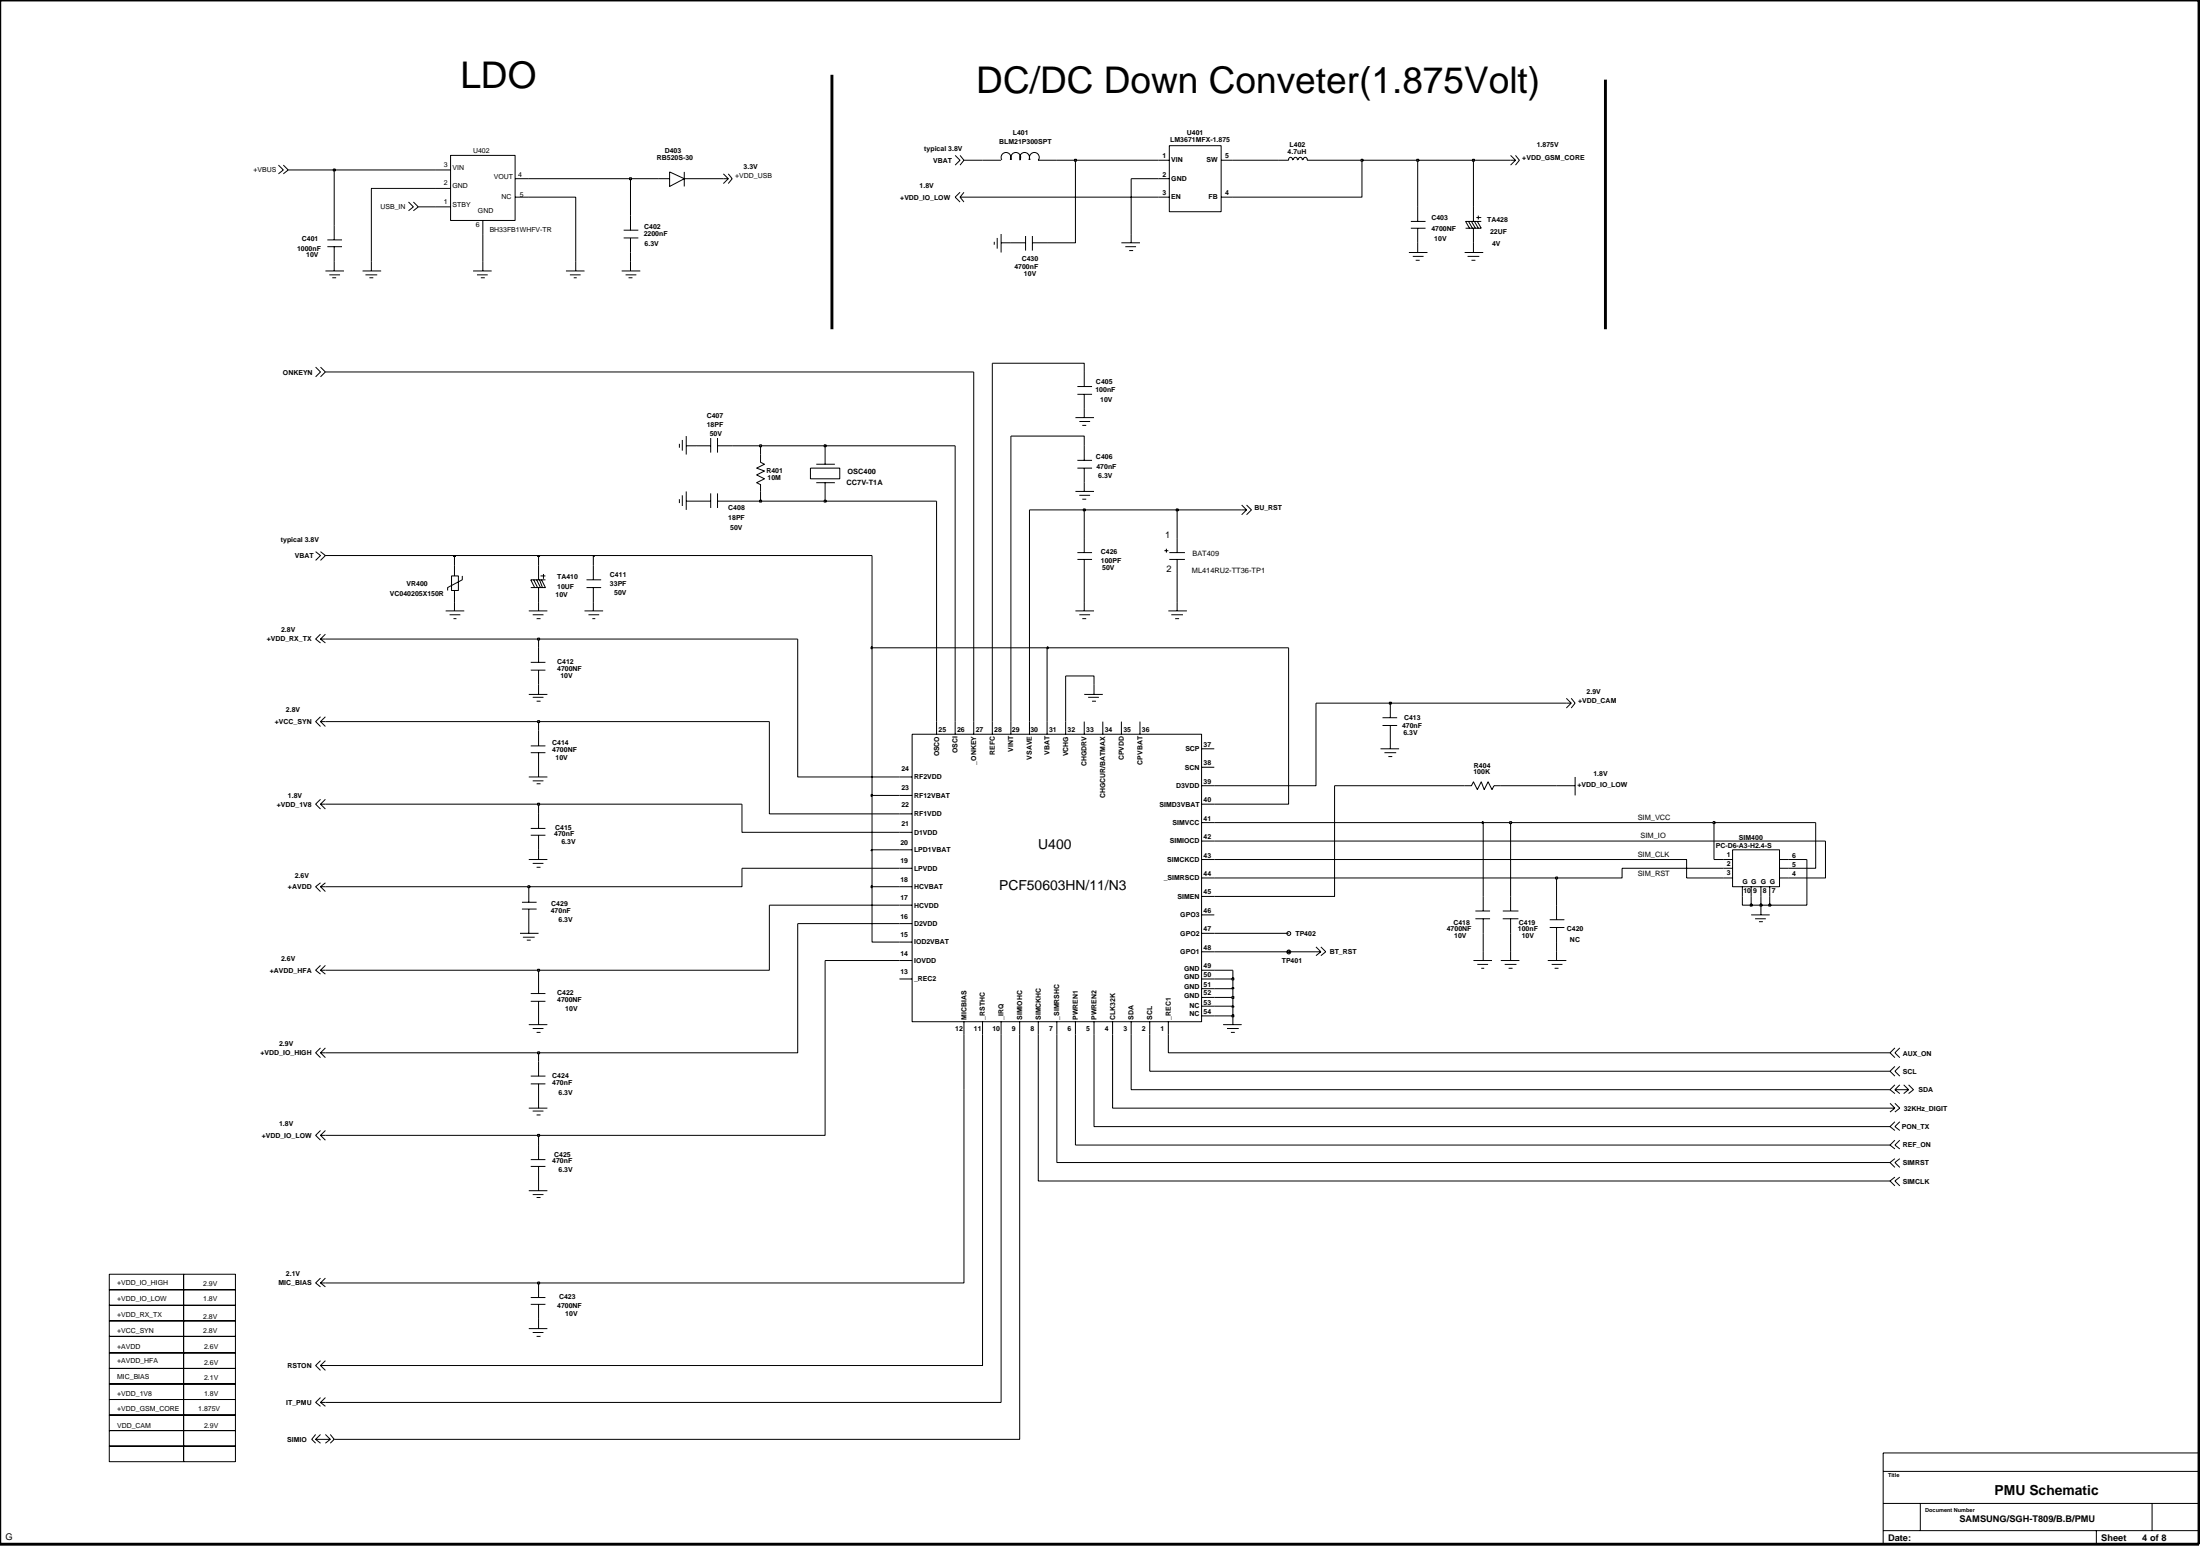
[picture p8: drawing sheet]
<svg xmlns="http://www.w3.org/2000/svg" width="192mm" height="135mm" viewBox="0 0 192 135" stroke-linecap="round" stroke-linejoin="round" font-family="sans-serif">
<g fill="none" stroke="#000" stroke-width=".09">
<path d="M24.2 14.4l.5 .4-.5 .3M24.7 14.4l.4 .4-.4 .3M29.1 19.6v1.3M35.6 17.6l.4 .4-.4 .3M36 17.6l.4 .4-.4 .3M37.9 18h1.3M37.9 16.4h1.3M37.9 14.8h1.3M39.2 13.5h5.6v5.7h-5.6zM42 19.2v1.2M44.8 17.2h1.2M44.8 15.6h1.2"/>
<path d="M54.9 18.8v1.2M57.4 15.6h.9M58.3 15l1.3 .6-1.3 .6zM59.6 15.6h1M59.6 15v1.2M63 15.1l.4 .5-.4 .4M63 15.6h.4M63.4 15.1l.3 .5-.3 .4M83.2 13.5l.4 .5-.4 .4M83.6 16.7l-.4 .5 .4 .4M83.6 17.2h.3M83.6 13.5l.3 .5-.3 .4"/>
<path d="M83.9 16.7l-.3 .5 .3 .4M85.5 14h1.7M87.2 13.9a.42 .42 0 0 1 .4-.6 .42 .42 0 0 1 .3 .6M88.1 13.9a.42 .42 0 0 1 .4-.6 .42 .42 0 0 1 .3 .7M88.8 13.9a.42 .42 0 0 1 .4-.6 .42 .42 0 0 1 .4 .6M89.7 13.9a.42 .42 0 0 1 .4-.6 .42 .42 0 0 1 .3 .7h1.6M100.9 17.2h.9M100.9 15.6h.9M100.9 14h.9M101.8 12.7h4.5v5.7h-4.5zM106.3 17.2h1M106.3 14h1"/>
<path d="M112.5 13.9v-.2h-.1h-.2v.2l-.9 .1M112.6 13.9l.1-.2h.1h.1v.2M113 13.9l.1-.2h.1h.1l.1 .2M113.5 13.9v-.2h.1h.2v.2M113.8 14h.8M122.8 19.9h1.3M122.8 19.3h1.3M123.4 18v1.3M123.4 19.9v2.1M127.9 19.3l.3 .6M128.1 19.3l.3 .6M128.3 18v1.3"/>
<path d="M128.3 19.9v2.1M128.4 19.3l.3 .6M128.5 18.9h.5M128.6 19.3l.4 .6h-1.4M128.7 18.8v.3M129 19.3h-1.4l.3 .6M131.5 13.5l.4 .5-.4 .4M131.5 14h.4M131.9 13.5l.4 .5-.4 .4M27.5 32l.4 .4-.4 .4M27.9 32l.4 .4-.4 .4M28.3 23.6h1.6"/>
<path d="M28.5 21.5h1.3M28.5 20.9h1.3M28.7 23.9h.9M28.9 24.2h.4M29.1 21.5v2.1M31.6 23.6h1.6M31.8 23.9h1M32.2 24.2h.3M32.3 22.7v.9M41.2 23.6h1.6M41.5 23.9h1M41.9 24.2h.3"/>
<path d="M42 22.7v.9M49.3 23.6h1.6M49.6 23.9h.9M50 24.2h.2M50.1 22.7v.9M54.1 23.6h1.6M54.3 20.7h1.3M54.3 20h1.3M54.5 23.9h.9M54.7 24.2h.4M54.9 20.7v1.3M54.9 22.7v.9"/>
<path d="M59.1 38.6v.4M59.4 38.3v.9M59.7 38v1.6M59.7 38.8h2.2M61.9 38.1v1.3M62.5 38.8h1.2M62.5 38.1v1.3M66.2 39.6v.6l.4 .2-.7 .4 .7 .2-.7 .3 .7 .4-.7 .3 .3 .2v.6M71.8 38.8v1.6M86.6 21.1v.2M86.8 20.7v.9M87.2 20.4v1.6"/>
<path d="M87.2 21.1h2.1M89.3 20.5v1.3M89.9 21.1h1.3M89.9 20.5v1.3M93.6 36.4h1.6M93.8 34.3h1.3M93.8 33.7h1.3M94 36.7h.9M94.2 37h.4M94.4 32.4v1.3M94.4 34.3v2.1M94.4 38.8v1.3"/>
<path d="M97.6 21.1h1.6M98 21.5h.9M98.3 21.8h.4M98.5 20.4v.7M122.7 22h1.6M123 22.3h.9M123.3 22.7h.3M127.5 22h1.6M127.8 22.3h1M128.1 22.7h.3M27.5 48l.4 .4-.4 .4M27.9 48l.4 .4-.4 .4"/>
<path d="M27.9 55.2l-.4 .4 .4 .4M27.9 55.6h.4M28.3 55.2l-.4 .4 .4 .4M38.8 53.2h1.6M39.1 53.5h1M39.3 50.1h.6v1.3h-.6zM39.5 53.9h.2M39.6 49.2v.9M39.6 51.4v1.8M40.2 50.1v.4l-1.2 .7v.2M46 53.2h1.7M46.2 58.3h1.3"/>
<path d="M46.2 57.7h1.3M46.4 53.5h.9M46.5 50.5l.3 .7M46.7 53.9h.4M46.7 50.5l.4 .7M46.9 49.2v1.3M46.9 51.2v2M46.9 56.4v1.3M46.9 58.3v2.2M47 50.5l.2 .7M47.1 50.1h.4M47.1 50.5l.4 .7h-1.3"/>
<path d="M47.3 50v.4M47.5 50.5h-1.3l.3 .7M50.9 53.2h1.6M51.1 51.2h1.2M51.1 50.5h1.2M51.2 53.5h1M51.6 53.9h.2M51.7 49.2v1.3M51.7 51.2v2M59.1 43.5v.3M59.4 43.1v1M59.7 42.8v1.6"/>
<path d="M59.7 43.6h2.2M61.9 43v1.2M62.5 43.6h1.2M62.5 43v1.2M70.6 40.8h2.5v.9h-2.5zM71.1 42h1.6M71.1 40.4h1.6M71.8 42v1.6M93.6 53.2h1.6M93.6 42.8h1.6M93.8 48.7h1.3M93.8 48.1h1.3"/>
<path d="M93.8 40.8h1.3M93.8 40.1h1.3M94 53.5h.9M94 43.1h.9M94.2 53.9h.4M94.2 43.5h.4M94.4 40.8v2M94.4 46.8v1.3M94.4 48.7v1.3M94.4 52.4v.8M95.2 59.6v.9M101.4 47.9h.3"/>
<path d="M101.5 47.8v.3M101.7 53.2h1.6M101.8 48.7h1.4M101.8 48.1h1.4M102 53.5h1M102.3 53.9h.4M102.5 46.8v1.3M102.5 48.7v1.3M102.5 52.4v.8M108.1 44l.4 .4M108.1 44.4h.4M108.5 44l.5 .4-.5 .4"/>
<path d="M108.5 44.4l-.4 .4M27.9 70h.4M27.9 77.2h.4M27.9 76.9l-.4 .3 .4 .4M27.9 77.2l.4 .4M27.9 62.4l-.4 .4 .4 .4M27.9 62.8l.4 .4M27.9 62.8h.4M27.9 69.6l-.4 .4 .4 .4M28.3 69.6l-.4 .4 .4 .4M28.3 76.9l-.4 .3M28.3 62.4l-.4 .4"/>
<path d="M45.4 79.1h1.3M45.4 78.5h1.3M46 74.8h1.7M46 67.6h1.7M46 77.2v1.3M46 79.1v2.2M46 60.5h1.7M46.2 65.5h1.3M46.2 72.7h1.3M46.2 72.1h1.3M46.2 64.9h1.3M46.4 60.7h.9"/>
<path d="M46.4 75.2h.9M46.4 68h.9M46.7 61h.4M46.7 75.5h.4M46.7 68.2h.4M46.9 63.6v1.3M46.9 65.5v2.1M46.9 70.9v1.2M46.9 72.7v2.1M78.3 78.8h1.1M78.3 77.2h1.1M78.3 75.6h1.1"/>
<path d="M78.3 74h1.1M78.3 72.5h1.1M78.3 70.9h1.1M78.3 69.2h1.1M78.3 67.6h1.1M79.4 63.9h25.2v25h-25.2zM81.5 62.8v1.1M83.2 62.8v1.1M84.8 62.8v1.1M86.4 62.8v1.1M88 62.8v1.1M89.6 62.8v1.1"/>
<path d="M91.2 62.8v1.1M92.8 62.8v1.1M94.4 62.8v1.1M94.4 60.5h1.6M94.7 60.7h1M95.1 61h.3M96 62.8v1.1M97.6 62.8v1.1M99.2 62.8v1.1M104.6 79.6h1.1M104.6 78h1.1M104.6 76.4h1.1"/>
<path d="M104.6 74.8h1.1M104.6 73.2h1.1M104.6 71.6h1.1M104.6 70h1.1M104.6 68.4h1.1M104.6 66.8h1.1M104.6 65.2h1.1M120.2 65.2h1.6M120.4 63.2h1.2M120.4 62.5h1.2M120.5 65.5h1.1M120.9 65.9h.3"/>
<path d="M121 61.2v1.3M121 63.2v2M127.5 68.4h.6l.2-.3 .3 .6 .4-.6 .2 .6 .4-.6 .3 .6 .2-.3h.6M128.4 80h1.3M128.4 79.3h1.3M129.1 78v1.3M129.1 80v1.3M130.8 80h1.4M130.8 79.3h1.4M131.5 78v1.3M131.5 80v1.3M135.5 78.8v1.3"/>
<path d="M135.5 68.4h1.6M136.4 60.8l.4 .4M136.4 61.2h.4M136.8 60.8l.3 .4-.3 .4M136.8 61.2l-.4 .4M137.1 67.6v1.6M150.1 76.4h.7M150.1 74.8h.7M150.1 75.6h.7M150.8 74h4.1v3.2h-4.1zM151.7 77.2v.8M152.5 79.6h1.6"/>
<path d="M152.5 77.2v.8M152.8 80h.9M153.3 77.2v.8M153.3 78.8v.8M154.1 77.2v.8M154.9 76.4h.8M154.9 74.8h.8M154.9 75.6h.8M27.9 84l-.4 .5 .4 .3M27.9 84.5h.4M27.9 91.2l-.4 .5 .4 .4M27.9 91.7l.4 .4"/>
<path d="M27.9 91.7h.4M27.9 98.4l-.4 .4 .4 .5M27.9 98.8l.4 .5M27.9 98.8h.4M28.3 84l-.4 .5 .4 .3M28.3 91.2l-.4 .5M28.3 98.4l-.4 .4M45.3 81.3h1.6M45.5 81.6h1M45.9 81.8h.3M46 89.2h1.7M46 96.5h1.7"/>
<path d="M46.2 87.2h1.3M46.2 86.5h1.3M46.2 94.4h1.3M46.2 93.7h1.3M46.4 89.5h.9M46.4 96.7h.9M46.7 89.9h.4M46.7 97.1h.4M46.9 85.2v1.3M46.9 87.2v2M46.9 92.4v1.3M46.9 94.4v2.1"/>
<path d="M46.9 99.7v1.3M78.3 83.6h1.1M78.3 85.2h1.1M78.3 82h1.1M78.3 80.4h1.1M83.9 88.9v1.1M85.5 88.9v30h-57.6M87.2 88.9v33.2h-59.3M88.8 88.9v36.4h-59.7M90.4 88.9v1.1M92 88.9v1.1M93.6 88.9v1.1"/>
<path d="M95.2 88.9v1.1M96.9 88.9v1.1M98.5 88.9v1.1M100.1 88.9v1.1M101.7 88.9v1.1M104.6 84.5h1.1M104.6 88.4h1.1M104.6 81.3h1.1M104.6 85.2h1.1M104.6 86.1h1.1M104.6 86.8h1.1M104.6 87.6h1.1"/>
<path d="M104.6 82.9h1.1M106.5 89.2h1.6M106.8 89.5h1M107.2 89.9h.3M107.3 88.4v.8M114.6 82.9h.4M114.6 82.4l.4 .5M115 82.4l.4 .5-.4 .3M115 82.9l-.4 .3M128.3 83.6h1.6M128.6 84h1M129 84.3h.2"/>
<path d="M129.1 82.9v.7M130.7 83.6h1.6M131 84h1M131.3 84.3h.4M131.5 82.9v.7M134.7 83.6h1.7M134.9 80.7h1.3M134.9 80.1h1.3M135.1 84h.9M135.3 84.3h.4M135.5 80.7v1.3M135.5 82.9v.7"/>
<path d="M153.1 80.2h.4M164.5 96.5h.5M164.5 96l.5 .5M165 97.7l-.5 .4 .5 .3M165 99.3l-.5 .4 .5 .3M165 94.9h1.2M165 92.8l-.5 .5 .5 .4M165 94.4l-.5 .5 .5 .3M165 94.9l.4 .3M165 96l.4 .5-.4 .3M165 96.5l-.5 .3M165 91.2l-.5 .5 .5 .4"/>
<path d="M165.4 92.8l-.4 .5 .4 .4M165.4 94.4l-.4 .5M165.4 97.7l-.4 .4 .4 .3M165.4 99.3l-.4 .4 .4 .3M165.4 91.2l-.4 .5 .4 .4M165.7 94.4l.5 .5M166.2 94.4l.4 .5-.4 .3M166.2 94.9l-.5 .3M27.9 111.7h19v1.3M27.9 111.3l-.4 .4 .4 .3M27.9 111.7l.4 .3M27.9 118.5l-.4 .4 .4 .4"/>
<path d="M27.9 118.9l.4 .4M28.3 111.3l-.4 .4M28.3 118.5l-.4 .4M46 103.7h1.7M46 115.7h1.7M46.2 101.5h1.3M46.2 101h1.3M46.2 113.5h1.3M46.2 113h1.3M46.4 104h.9M46.4 116h.9M46.7 104.2h.4"/>
<path d="M46.7 116.3h.4M46.9 101.5v2.2M46.9 113.5v2.2M165 102.5l-.5 .3 .5 .4M165 100.9l-.5 .3 .5 .4M165.4 102.5l-.4 .3 .4 .4M165.4 100.9l-.4 .3 .4 .4M27.5 125.3h1.3M27.5 124.9l-.4 .4 .4 .3M27.5 125.3l.4 .3M27.9 124.9l-.4 .4M27.9 121.7l-.4 .4 .4 .3"/>
<path d="M27.9 122.1l.4 .3M28.3 124.9l.5 .4M28.3 121.7l-.4 .4M28.8 125.3l-.5 .3M28.8 124.9l.3 .4M29.1 125.3l-.3 .3"/>
<circle cx="112.2" cy="82.9" r=".17"/>
<circle cx="112.2" cy="81.3" r=".17"/>
</g>
<path d="M46.8 111.6h.2v.2h-.2z" fill="#c2c2c2"/>
<path d="M28.3 98.8h18.6v.9M83.9 94.9v16.8h-37M90.4 90v12.8h74.1M92 90v11.2h72.5M93.6 90v9.7h70.9M46.8 111.6h.2v.2h-.2z" fill="none" stroke="#000" stroke-width=".09"/>
<path d="M46.8 98.8h.2v.1h-.2z" fill="#c2c2c2"/>
<path d="M28.3 91.7h18.6v.7M46.8 98.8h.2v.1h-.2zM71.8 83.6v15.2h-24.9M83.9 90v4.9M95.2 90v8.1h69.3M96.9 90v6.5h67.6M98.5 90v4.9h66M100.1 90v3.3h64.4" fill="none" stroke="#000" stroke-width=".09"/>
<path d="M46.8 91.6h.2v.1h-.2z" fill="#c2c2c2"/>
<path d="M46.8 91.6h.2v.1h-.2zM69.4 80.4v11.3h-22.5M101.7 90v1.7h62.8M105.7 88.4h1.6" fill="none" stroke="#000" stroke-width=".09"/>
<path d="M107.3 88.4h.1v.1h-.1z" fill="#c2c2c2"/>
<path d="M105.7 87.6h1.6v.8M107.3 88.4h.1v.1h-.1z" fill="none" stroke="#000" stroke-width=".09"/>
<path d="M107.3 87.6h.1v.1h-.1z" fill="#c2c2c2"/>
<path d="M105.7 86.8h1.6v.8M107.3 87.6h.1v.1h-.1z" fill="none" stroke="#000" stroke-width=".09"/>
<path d="M107.3 86.7h.1v.2h-.1z" fill="#c2c2c2"/>
<path d="M105.7 86.1h1.6v.7M107.3 86.7h.1v.2h-.1z" fill="none" stroke="#000" stroke-width=".09"/>
<path d="M107.3 86h.1v.1h-.1z" fill="#c2c2c2"/>
<path d="M46.9 84.5v.7M105.7 85.2h1.6v.9M107.3 86h.1v.1h-.1z" fill="none" stroke="#000" stroke-width=".09"/>
<path d="M107.3 85.1h.1v.2h-.1z" fill="#c2c2c2"/>
<path d="M28.3 84.5h18.6M107.3 85.1h.1v.2h-.1zM107.3 84.5v.7" fill="none" stroke="#000" stroke-width=".09"/>
<path d="M46.8 84.4h.2v.1h-.2z" fill="#c2c2c2"/>
<path d="M67 78.8v5.7h-20.1M46.8 84.4h.2v.1h-.2zM71.8 83.6h6.5M105.7 84.5h1.6M105.7 82.9h6.5" fill="none" stroke="#000" stroke-width=".09"/>
<path d="M112.1 82.8h.2v.1h-.2z" fill="#c2c2c2"/>
<path d="M67 78.8h11.3M75.9 77.2v4.8h2.4M135.5 76.4v2.4M151.7 78v.8h.8M69.4 80.4h8.9M105.7 81.3h6.5M112.1 82.8h.2v.1h-.2zM112.2 82.9h2.4M129.1 81.3v1.6M131.5 81.3v1.6M135.5 82v.9" fill="none" stroke="#000" stroke-width=".09"/>
<path d="M152.4 78.7h.1v.2h-.1z" fill="#c2c2c2"/>
<path d="M152.4 78.7h.1v.2h-.1zM152.5 78v.8h.8" fill="none" stroke="#000" stroke-width=".09"/>
<path d="M153.2 78.7h.2v.2h-.2z" fill="#c2c2c2"/>
<path d="M153.2 78.7h.2v.2h-.2zM153.3 78v.8h.8" fill="none" stroke="#000" stroke-width=".09"/>
<path d="M154 78.7h.2v.2h-.2z" fill="#c2c2c2"/>
<path d="M28.3 77.2h17.7M116.2 68.4v9.6h-10.5M129.1 71.6v6.4M131.5 71.6v6.4M154 78.7h.2v.2h-.2zM157.3 74.8v4h-3.2v-.8" fill="none" stroke="#000" stroke-width=".09"/>
<path d="M46 77.1h.1v.2h-.1z" fill="#c2c2c2"/>
<path d="M46 77.1h.1v.2h-.1zM64.6 75.6v1.6h-18.6" fill="none" stroke="#000" stroke-width=".09"/>
<path d="M75.8 77.1h.1v.2h-.1z" fill="#c2c2c2"/>
<path d="M75.8 77.1h.1v.2h-.1zM75.9 74v3.2h2.4M105.7 76.4h29.8" fill="none" stroke="#000" stroke-width=".09"/>
<path d="M135.4 76.3h.2v.2h-.2z" fill="#c2c2c2"/>
<path d="M64.6 75.6h13.7M105.7 74.8h41.1v1.6h3.3M135.4 76.3h.2v.2h-.2zM149.2 71.6v3.2h.9M150.1 75.6h-8.9v.8h-5.7M155.7 74.8h1.6M158.1 71.6v4h-2.4M158.9 73.2v3.2h-3.2" fill="none" stroke="#000" stroke-width=".09"/>
<path d="M75.8 74l.1 .1z" fill="#c2c2c2"/>
<path d="M64.6 70v2.5h13.7M75.8 74l.1 .1zM75.9 69.2v4.8h2.4M105.7 73.2h53.2M105.7 71.6h23.4" fill="none" stroke="#000" stroke-width=".09"/>
<path d="M129 71.5h.1v.2h-.1z" fill="#c2c2c2"/>
<path d="M129 71.5h.1v.2h-.1zM129.1 71.6h2.4" fill="none" stroke="#000" stroke-width=".09"/>
<path d="M131.4 71.5h.2v.2h-.2z" fill="#c2c2c2"/>
<path d="M131.4 71.5h.2v.2h-.2zM131.5 71.6h17.7" fill="none" stroke="#000" stroke-width=".09"/>
<path d="M149.1 71.5h.2v.2h-.2z" fill="#c2c2c2"/>
<path d="M28.3 70h18.6v.9M67 62.8v8.1h11.3M149.1 71.5h.2v.2h-.2zM149.2 71.6h8.9" fill="none" stroke="#000" stroke-width=".09"/>
<path d="M46.8 69.9h.2v.2h-.2z" fill="#c2c2c2"/>
<path d="M112.2 56.4v13.6h-6.5M46.8 69.9h.2v.2h-.2zM46.9 70h17.7" fill="none" stroke="#000" stroke-width=".09"/>
<path d="M75.8 69.2h.1v.1h-.1z" fill="#c2c2c2"/>
<path d="M69.4 55.6v12h8.9M75.9 56.4v12.8h2.4M28.3 62.8h18.6v.8M75.8 69.2h.1v.1h-.1zM114.6 61.2v7.2h-8.9M116.2 68.4h11.3M130.7 68.4h4.8" fill="none" stroke="#000" stroke-width=".09"/>
<path d="M46.8 62.7h.2v.2h-.2z" fill="#c2c2c2"/>
<path d="M83.2 38.8v24M84.8 32.4v30.4M86.4 31.6v31.2M88 38v24.8M81.5 43.6v19.2M89.6 44.4v18.4M91.2 56.4v6.4M92.8 58.8v4M46.8 62.7h.2v.2h-.2zM46.9 62.8h20.1M114.6 61.2h6.4" fill="none" stroke="#000" stroke-width=".09"/>
<path d="M121 61.1h.1v.2h-.1z" fill="#c2c2c2"/>
<path d="M46.9 55.6v.8M92.8 58.8h2.4v.8M121 61.1h.1v.2h-.1zM121 61.2h15.4" fill="none" stroke="#000" stroke-width=".09"/>
<path d="M75.8 56.3h.1v.2h-.1z" fill="#c2c2c2"/>
<path d="M75.8 56.3h.1v.2h-.1zM75.9 48.4v8h15.3" fill="none" stroke="#000" stroke-width=".09"/>
<path d="M91.2 56.3v.2z" fill="#c2c2c2"/>
<path d="M28.3 55.6h18.6M91.2 56.3v.2zM91.2 56.4h21" fill="none" stroke="#000" stroke-width=".09"/>
<path d="M46.8 55.5h.2v.2h-.2z" fill="#c2c2c2"/>
<path d="M28.3 48.4h11.3v.8M46.8 55.5h.2v.2h-.2zM46.9 55.6h22.5M46.9 48.4v.8M51.7 48.4v.8M94.4 50v2.4M102.5 50v2.4" fill="none" stroke="#000" stroke-width=".09"/>
<path d="M39.5 48.4h.2h-.2z" fill="#c2c2c2"/>
<path d="M39.5 48.4h.2h-.2zM39.6 48.4h7.3" fill="none" stroke="#000" stroke-width=".09"/>
<path d="M46.8 48.4h.2h-.2z" fill="#c2c2c2"/>
<path d="M46.8 48.4h.2h-.2zM46.9 48.4h4.8" fill="none" stroke="#000" stroke-width=".09"/>
<path d="M51.7 48.4h24.2M89.6 44.4h4.8v2.4M102.5 44.4v2.4" fill="none" stroke="#000" stroke-width=".09"/>
<path d="M94.3 44.3h.2v.2h-.2z" fill="#c2c2c2"/>
<path d="M94.3 44.3h.2v.2h-.2zM94.4 44.4h8.1" fill="none" stroke="#000" stroke-width=".09"/>
<path d="M102.4 44.3h.2v.2h-.2z" fill="#c2c2c2"/>
<path d="M63.7 43.6h2.5M102.4 44.3h.2v.2h-.2zM102.5 44.4h5.6" fill="none" stroke="#000" stroke-width=".09"/>
<path d="M66.1 43.5h.2v.2h-.2z" fill="#c2c2c2"/>
<path d="M66.1 43.5h.2v.2h-.2zM66.2 42.8v.8h5.6" fill="none" stroke="#000" stroke-width=".09"/>
<path d="M71.7 43.5h.2v.2h-.2z" fill="#c2c2c2"/>
<path d="M63.7 38.8h2.5v.8M71.7 43.5h.2v.2h-.2zM71.8 43.6h9.7" fill="none" stroke="#000" stroke-width=".09"/>
<path d="M66.1 38.7h.2v.2h-.2z" fill="#c2c2c2"/>
<path d="M66.1 38.7h.2v.2h-.2zM66.2 38.8h5.6" fill="none" stroke="#000" stroke-width=".09"/>
<path d="M71.7 38.7h.2v.2h-.2z" fill="#c2c2c2"/>
<g fill="none" stroke="#000" stroke-width=".09">
<path d="M29.1 14.8v4.8M36.4 18h1.5M37.9 16.4h-5.6v6.3M46 17.2h4.1v5.5M46 15.6h8.9v3.2M83.9 17.2h17M93.6 14v7.1h-2.4M98.5 15.6v4.8M118.6 14v3.2h-11.3M123.4 14v4M128.3 14v4M28.3 32.4h56.5"/>
<path d="M42 20.4v2.3M54.9 22v.7M71.7 38.7h.2v.2h-.2zM71.8 38.8h11.4M86.4 31.6h8v.8M88 38h6.4v.8"/>
</g>
<path d="M54.8 15.5h.2v.1h-.2z" fill="#c2c2c2"/>
<path d="M25.1 14.8h4M54.8 15.5h.2v.1h-.2zM54.9 15.6h2.5M60.6 15.6h2.4M98.5 15.6h2.4" fill="none" stroke="#000" stroke-width=".09"/>
<path d="M29 14.7h.2v.2h-.2z" fill="#c2c2c2"/>
<path d="M29 14.7h.2v.2h-.2zM29.1 14.8h8.8M83.9 14h1.6M92 14h1.6" fill="none" stroke="#000" stroke-width=".09"/>
<path d="M93.5 13.9h.2v.1h-.2z" fill="#c2c2c2"/>
<path d="M93.5 13.9h.2v.1h-.2zM93.6 14h7.3M107.3 14h4M114.6 14h4" fill="none" stroke="#000" stroke-width=".09"/>
<path d="M118.5 13.9h.2v.1h-.2z" fill="#c2c2c2"/>
<path d="M118.5 13.9h.2v.1h-.2zM118.6 14h4.8" fill="none" stroke="#000" stroke-width=".09"/>
<path d="M123.3 13.9h.2v.1h-.2z" fill="#c2c2c2"/>
<path d="M123.3 13.9h.2v.1h-.2zM123.4 14h4.9" fill="none" stroke="#000" stroke-width=".09"/>
<path d="M128.2 13.9h.2v.1h-.2z" fill="#c2c2c2"/>
<g fill="none" stroke="#000" stroke-width=".09">
<path d="M128.2 13.9h.2v.1h-.2zM128.3 14h3.2M9.5 110.9h6.5v1.4h-6.5zM9.5 112.3h6.5v1.3h-6.5zM9.5 113.6h6.5v1.4h-6.5zM9.5 115h6.5v1.3h-6.5zM9.5 116.3h6.5v1.5h-6.5zM9.5 117.8h6.5v1.3h-6.5zM9.5 119.1h6.5v1.4h-6.5zM16 110.9h4.5v1.4h-4.5zM16 112.3h4.5v1.3h-4.5zM16 113.6h4.5v1.4h-4.5z"/>
<path d="M16 115h4.5v1.3h-4.5zM16 116.3h4.5v1.5h-4.5zM16 117.8h4.5v1.3h-4.5zM16 119.1h4.5v1.4h-4.5zM9.5 120.5h6.5v1.3h-6.5zM9.5 121.8h6.5v1.4h-6.5zM9.5 123.2h6.5v1.3h-6.5zM9.5 124.5h6.5v1.4h-6.5zM9.5 125.9h6.5v1.3h-6.5zM16 120.5h4.5v1.3h-4.5zM16 121.8h4.5v1.4h-4.5zM16 123.2h4.5v1.3h-4.5z"/>
<path d="M16 124.5h4.5v1.4h-4.5zM16 125.9h4.5v1.3h-4.5zM164 133.2h27.4M164 130.9h27.4M164 128.1h27.4M167.2 130.9v2.3M182.5 133.2v1.2M187.4 130.9v2.3M191.4 126.5h-27.4v7.9"/>
</g>
<path d="M0 0h191.5v134.4h-191.5zM72.4 6.5v22.2M139.8 6.9v21.8" fill="none" stroke="#000" stroke-width=".25"/>
<g font-size="3.2">
<text x="40.1" y="7.6">LDO</text>
<text x="85" y="8.1">DC/DC Down Conveter(1.875Volt)</text>
</g>
<g font-size="1.2">
<text x="87" y="77.4">PCF50603HN/11/N3</text>
<text x="90.4" y="73.9">U400</text>
<text x="173.7" y="130.1">PMU Schematic</text>
</g>
<g font-size=".8">
<text x="101.4" y="46.8">1</text>
<text x="101.5" y="49.8">2</text>
<text x=".5" y="134.1">G</text>
<text x="164.4" y="134.1">Date:</text>
<text x="170.6" y="132.5">SAMSUNG/SGH-T809/B.B/PMU</text>
<text x="182.9" y="134.1">Sheet</text>
<text x="186.5" y="134.1">4 of 8</text>
</g>
<g font-size=".6">
<text x="88.2" y="11.8">L401</text>
<text x="103.3" y="11.8">U401</text>
<text x="22.1" y="14.9">+VBUS</text>
<text x="38.6" y="14.5">3</text>
<text x="38.6" y="16.1">2</text>
<text x="38.6" y="17.8">1</text>
<text x="39.4" y="14.8">VIN</text>
<text x="39.4" y="16.4">GND</text>
<text x="41.2" y="13.4">U402</text>
<text x="43" y="15.6">VOUT</text>
<text x="43.7" y="17.3">NC</text>
<text x="45.1" y="15.4">4</text>
<text x="45.3" y="17.2">5</text>
<text x="57.2" y="13.9">RB520S-30</text>
<text x="57.9" y="13.4">D403</text>
<text x="64" y="15.5">+VDD_USB</text>
<text x="64.7" y="14.8">3.3V</text>
<text x="78.4" y="17.4">+VDD_IO_LOW</text>
<text x="80.1" y="16.4">1.8V</text>
<text x="80.5" y="13.1">typical 3.8V</text>
<text x="81.3" y="14.2">VBAT</text>
<text x="87" y="12.6">BLM21P300SPT</text>
<text x="101.2" y="17">3</text>
<text x="101.2" y="15.4">2</text>
<text x="101.2" y="13.8">1</text>
<text x="101.9" y="12.3">LM3671MFX-1.875</text>
<text x="102" y="17.3">EN</text>
<text x="102" y="15.7">GND</text>
<text x="102" y="14.1">VIN</text>
<text x="105" y="14.1">SW</text>
<text x="105.2" y="17.3">FB</text>
<text x="106.7" y="17">4</text>
<text x="106.7" y="13.8">5</text>
<text x="112.1" y="13.4">4.7uH</text>
<text x="112.3" y="12.8">L402</text>
<text x="132.5" y="13.9">+VDD_GSM_CORE</text>
<text x="133.8" y="12.8">1.875V</text>
<text x="25.9" y="21.8">1000nF</text>
<text x="26.3" y="21">C401</text>
<text x="26.7" y="22.4">10V</text>
<text x="33.1" y="18.2">USB_IN</text>
<text x="39.4" y="18">STBY</text>
<text x="41.4" y="19.8">6</text>
<text x="41.6" y="18.6">GND</text>
<text x="42.6" y="20.2">BH33FB1WHFV-TR</text>
<text x="56" y="20.5">2200nF</text>
<text x="56.1" y="20">C402</text>
<text x="56.1" y="21.4">6.3V</text>
<text x="88.3" y="23.4">4700nF</text>
<text x="88.9" y="22.7">C430</text>
<text x="124.6" y="20.1">4700NF</text>
<text x="124.6" y="19.2">C403</text>
<text x="124.9" y="21">10V</text>
<text x="129.5" y="19.4">TA428</text>
<text x="129.7" y="20.4">22UF</text>
<text x="129.9" y="21.4">4V</text>
<text x="89.1" y="24">10V</text>
<text x="24.6" y="32.6">ONKEYN</text>
<text x="95.4" y="34.2">100nF</text>
<text x="95.4" y="33.4">C405</text>
<text x="95.8" y="35">10V</text>
<text x="61.5" y="37.2">18PF</text>
<text x="61.5" y="36.4">C407</text>
<text x="61.8" y="38">50V</text>
<text x="66.7" y="41.2">R401</text>
<text x="66.8" y="41.8">10M</text>
<text x="73.8" y="41.2">OSC400</text>
<text x="95.4" y="40">C406</text>
<text x="95.5" y="40.8">470nF</text>
<text x="95.6" y="41.6">6.3V</text>
<text x="24.5" y="47.2">typical 3.8V</text>
<text x="63.4" y="44.4">C408</text>
<text x="63.4" y="45.2">18PF</text>
<text x="63.6" y="46.2">50V</text>
<text x="73.7" y="42.2">CC7V-T1A</text>
<text x="109.2" y="44.4">BU_RST</text>
<text x="25.7" y="48.6">VBAT</text>
<text x="33.9" y="51.9">VC040205X150R</text>
<text x="35.4" y="51">VR400</text>
<text x="48.4" y="52">10V</text>
<text x="48.5" y="50.4">TA410</text>
<text x="48.5" y="51.2">10UF</text>
<text x="53.1" y="50.2">C411</text>
<text x="53.1" y="51">33PF</text>
<text x="53.5" y="51.8">50V</text>
<text x="95.8" y="48.2">C426</text>
<text x="95.8" y="49">100PF</text>
<text x="96" y="49.6">50V</text>
<text x="103.8" y="49.8">ML414RU2-TT36-TP1</text>
<text x="103.8" y="48.4">BAT409</text>
<text x="23.2" y="55.8">+VDD_RX_TX</text>
<text x="24.5" y="55">2.8V</text>
<text x="48.5" y="58.4">4700NF</text>
<text x="48.5" y="57.8">C412</text>
<text x="48.8" y="59">10V</text>
<text x="23.9" y="63">+VCC_SYN</text>
<text x="24.9" y="62">2.8V</text>
<text x="48.1" y="64.8">C414</text>
<text x="48.1" y="65.4">4700NF</text>
<text x="81.7" y="63.7">25</text>
<text x="81.8" y="65.9" transform="rotate(-90 81.8 65.9)">OSCO</text>
<text x="83.3" y="63.7">26</text>
<text x="83.4" y="65.6" transform="rotate(-90 83.4 65.6)">OSCI</text>
<text x="84.9" y="63.7">27</text>
<text x="86.6" y="63.7">28</text>
<text x="86.6" y="65.7" transform="rotate(-90 86.6 65.7)">REFC</text>
<text x="88.1" y="63.7">29</text>
<text x="88.2" y="65.5" transform="rotate(-90 88.2 65.5)">VINT</text>
<text x="89.7" y="63.7">30</text>
<text x="91.3" y="63.7">31</text>
<text x="91.4" y="65.7" transform="rotate(-90 91.4 65.7)">VBAT</text>
<text x="92.9" y="63.7">32</text>
<text x="93" y="65.8" transform="rotate(-90 93 65.8)">VCHG</text>
<text x="94.6" y="63.7">33</text>
<text x="96.2" y="63.7">34</text>
<text x="97.8" y="63.7">35</text>
<text x="99.4" y="63.7">36</text>
<text x="103.2" y="65.4">SCP</text>
<text x="104.8" y="65">37</text>
<text x="122.1" y="63.4">470nF</text>
<text x="122.2" y="64">6.3V</text>
<text x="122.2" y="62.6">C413</text>
<text x="137.4" y="61.2">+VDD_CAM</text>
<text x="138.1" y="60.4">2.9V</text>
<text x="24.1" y="70.2">+VDD_1V8</text>
<text x="25.1" y="69.5">1.8V</text>
<text x="48.4" y="66.2">10V</text>
<text x="78.5" y="71.9">21</text>
<text x="78.5" y="68.7">23</text>
<text x="78.5" y="70.3">22</text>
<text x="78.5" y="67.1">24</text>
<text x="79.6" y="69.5">RF12VBAT</text>
<text x="79.6" y="71.1">RF1VDD</text>
<text x="79.6" y="67.8">RF2VDD</text>
<text x="85" y="66.6" transform="rotate(-90 85 66.6)">_ONKEY</text>
<text x="89.8" y="66.1" transform="rotate(-90 89.8 66.1)">VSAVE</text>
<text x="94.6" y="66.7" transform="rotate(-90 94.6 66.7)">CHGDRV</text>
<text x="96.2" y="69.5" transform="rotate(-90 96.2 69.5)">CHGCUR/BATMAX</text>
<text x="97.8" y="66.2" transform="rotate(-90 97.8 66.2)">CPVDD</text>
<text x="99.5" y="66.6" transform="rotate(-90 99.5 66.6)">CPVBAT</text>
<text x="100.9" y="70.2">SIMD3VBAT</text>
<text x="102.1" y="71.8">SIMVCC</text>
<text x="102.4" y="68.6">D3VDD</text>
<text x="103.2" y="67">SCN</text>
<text x="104.8" y="66.6">38</text>
<text x="104.8" y="69.8">40</text>
<text x="104.8" y="71.4">41</text>
<text x="104.8" y="68.2">39</text>
<text x="128.3" y="67.4">100K</text>
<text x="128.3" y="66.9">R404</text>
<text x="137.3" y="68.5">+VDD_IO_LOW</text>
<text x="138.7" y="67.6">1.8V</text>
<text x="142.6" y="71.4">SIM_VCC</text>
<text x="25.1" y="77.4">+AVDD</text>
<text x="25.7" y="76.5">2.6V</text>
<text x="48.3" y="72.8">470nF</text>
<text x="48.3" y="72.3">C415</text>
<text x="48.9" y="73.5">6.3V</text>
<text x="78.4" y="76.8">18</text>
<text x="78.4" y="73.6">20</text>
<text x="78.4" y="75.2">19</text>
<text x="79.6" y="72.7">D1VDD</text>
<text x="79.6" y="77.4">HCVBAT</text>
<text x="79.6" y="74.2">LPD1VBAT</text>
<text x="79.6" y="75.8">LPVDD</text>
<text x="101.3" y="76.6">_SIMRSCD</text>
<text x="101.6" y="75">SIMCKCD</text>
<text x="101.9" y="73.4">SIMIOCD</text>
<text x="104.8" y="74.7">43</text>
<text x="104.8" y="77.9">45</text>
<text x="104.8" y="73.1">42</text>
<text x="104.8" y="76.3">44</text>
<text x="142.6" y="76.3">SIM_RST</text>
<text x="142.6" y="74.6">SIM_CLK</text>
<text x="142.8" y="73">SIM_IO</text>
<text x="149.4" y="73.8">PC-D6-A3-H2.4-S</text>
<text x="150.3" y="74.6">1</text>
<text x="150.3" y="75.4">2</text>
<text x="150.3" y="76.2">3</text>
<text x="151.4" y="73.1">SIM400</text>
<text x="151.7" y="76.9">G G G G</text>
<text x="151.8" y="77.8">10</text>
<text x="152.6" y="77.8">9</text>
<text x="153.5" y="77.8">8</text>
<text x="154.2" y="77.8">7</text>
<text x="156" y="76.3">4</text>
<text x="156" y="75.5">5</text>
<text x="156" y="74.7">6</text>
<text x="24.5" y="83.7">2.6V</text>
<text x="48" y="79.5">470nF</text>
<text x="48" y="78.9">C429</text>
<text x="48.6" y="80.2">6.3V</text>
<text x="78.4" y="78.4">17</text>
<text x="78.4" y="81.6">15</text>
<text x="78.4" y="83.2">14</text>
<text x="78.4" y="80">16</text>
<text x="79.6" y="79">HCVDD</text>
<text x="79.6" y="82.2">IOD2VBAT</text>
<text x="79.6" y="83.8">IOVDD</text>
<text x="79.6" y="80.6">D2VDD</text>
<text x="102.5" y="78.2">SIMEN</text>
<text x="102.8" y="79.9">GPO3</text>
<text x="102.8" y="83.1">GPO1</text>
<text x="102.8" y="81.5">GPO2</text>
<text x="104.8" y="79.5">46</text>
<text x="104.8" y="82.7">48</text>
<text x="104.8" y="81.1">47</text>
<text x="111.6" y="83.8">TP401</text>
<text x="112.8" y="81.5">TP402</text>
<text x="115.8" y="83.1">BT_RST</text>
<text x="126" y="81.1">4700NF</text>
<text x="126.5" y="80.5">C418</text>
<text x="126.6" y="81.7">10V</text>
<text x="132.2" y="81.1">100nF</text>
<text x="132.2" y="80.5">C419</text>
<text x="132.5" y="81.7">10V</text>
<text x="136.4" y="81.1">C420</text>
<text x="136.7" y="82">NC</text>
<text x="23.5" y="84.7">+AVDD_HFA</text>
<text x="48.5" y="86.7">C422</text>
<text x="48.5" y="87.3">4700NF</text>
<text x="49.2" y="88">10V</text>
<text x="78.4" y="84.8">13</text>
<text x="79.6" y="85.4">_REC2</text>
<text x="83.2" y="89.8">12</text>
<text x="84.1" y="88.8" transform="rotate(-90 84.1 88.8)">MICBIAS</text>
<text x="84.8" y="89.8">11</text>
<text x="85.8" y="88.8" transform="rotate(-90 85.8 88.8)">_RSTHC</text>
<text x="86.4" y="89.8">10</text>
<text x="87.4" y="88.8" transform="rotate(-90 87.4 88.8)">_IRQ</text>
<text x="88.1" y="89.8">9</text>
<text x="89" y="88.8" transform="rotate(-90 89 88.8)">SIMIOHC</text>
<text x="89.7" y="89.8">8</text>
<text x="90.6" y="88.8" transform="rotate(-90 90.6 88.8)">SIMCKHC</text>
<text x="91.3" y="89.8">7</text>
<text x="92.2" y="88.8" transform="rotate(-90 92.2 88.8)">_SIMRSHC</text>
<text x="93" y="89.8">6</text>
<text x="93.8" y="88.8" transform="rotate(-90 93.8 88.8)">PWREN1</text>
<text x="94.6" y="89.8">5</text>
<text x="95.5" y="88.8" transform="rotate(-90 95.5 88.8)">PWREN2</text>
<text x="96.2" y="89.8">4</text>
<text x="97.1" y="88.8" transform="rotate(-90 97.1 88.8)">CLK32K</text>
<text x="97.8" y="89.8">3</text>
<text x="98.7" y="88.8" transform="rotate(-90 98.7 88.8)">SDA</text>
<text x="99.4" y="89.8">2</text>
<text x="100.3" y="88.8" transform="rotate(-90 100.3 88.8)">SCL</text>
<text x="101" y="89.8">1</text>
<text x="101.9" y="88.8" transform="rotate(-90 101.9 88.8)">_REC1</text>
<text x="103.1" y="84.5">GND</text>
<text x="103.1" y="85.3">GND</text>
<text x="103.1" y="86.1">GND</text>
<text x="103.1" y="86.9">GND</text>
<text x="103.6" y="87.7">NC</text>
<text x="103.6" y="88.5">NC</text>
<text x="104.8" y="87.5">53</text>
<text x="104.8" y="88.3">54</text>
<text x="104.8" y="84.3">49</text>
<text x="104.8" y="85.1">50</text>
<text x="104.8" y="85.9">51</text>
<text x="104.8" y="86.7">52</text>
<text x="22.7" y="91.9">+VDD_IO_HIGH</text>
<text x="24.3" y="91">2.9V</text>
<text x="48.1" y="93.8">C424</text>
<text x="48.1" y="94.4">470nF</text>
<text x="48.6" y="95.3">6.3V</text>
<text x="165.7" y="91.9">AUX_ON</text>
<text x="165.7" y="93.5">SCL</text>
<text x="167" y="95.1">SDA</text>
<text x="22.8" y="99">+VDD_IO_LOW</text>
<text x="24.3" y="98">1.8V</text>
<text x="48.1" y="101.2">470nF</text>
<text x="48.3" y="100.7">C425</text>
<text x="165.6" y="98.2">PON_TX</text>
<text x="165.7" y="101.5">SIMRST</text>
<text x="165.7" y="99.9">REF_ON</text>
<text x="165.7" y="96.7">32KHz_DIGIT</text>
<text x="48.6" y="102">6.3V</text>
<text x="165.7" y="103.1">SIMCLK</text>
<text x="10.2" y="113.3">+VDD_IO_LOW</text>
<text x="10.2" y="111.9">+VDD_IO_HIGH</text>
<text x="17.7" y="113.3">1.8V</text>
<text x="17.7" y="111.9">2.9V</text>
<text x="24.2" y="111.9">MIC_BIAS</text>
<text x="24.9" y="111.1">2.1V</text>
<text x="48.5" y="113.9">4700NF</text>
<text x="48.7" y="113">C423</text>
<text x="10.2" y="118.6">+AVDD_HFA</text>
<text x="10.2" y="116.1">+VCC_SYN</text>
<text x="10.2" y="117.4">+AVDD</text>
<text x="10.2" y="114.6">+VDD_RX_TX</text>
<text x="17.7" y="114.8">2.8V</text>
<text x="17.7" y="116.1">2.8V</text>
<text x="17.8" y="117.4">2.6V</text>
<text x="17.8" y="118.8">2.6V</text>
<text x="25" y="119.1">RSTON</text>
<text x="49.2" y="114.6">10V</text>
<text x="10.2" y="124.3">VDD_CAM</text>
<text x="10.2" y="120.1">MIC_BIAS</text>
<text x="10.2" y="121.5">+VDD_1V8</text>
<text x="10.2" y="122.8">+VDD_GSM_CORE</text>
<text x="17.3" y="122.9">1.875V</text>
<text x="17.8" y="120.1">2.1V</text>
<text x="17.8" y="124.3">2.9V</text>
<text x="17.8" y="121.5">1.8V</text>
<text x="24.9" y="122.3">IT_PMU</text>
<text x="25" y="125.5">SIMIO</text>
</g>
<g font-size=".5">
<text x="164.4" y="128.6">Title</text>
<text x="167.6" y="131.6">Document Number</text>
</g>
</svg>
